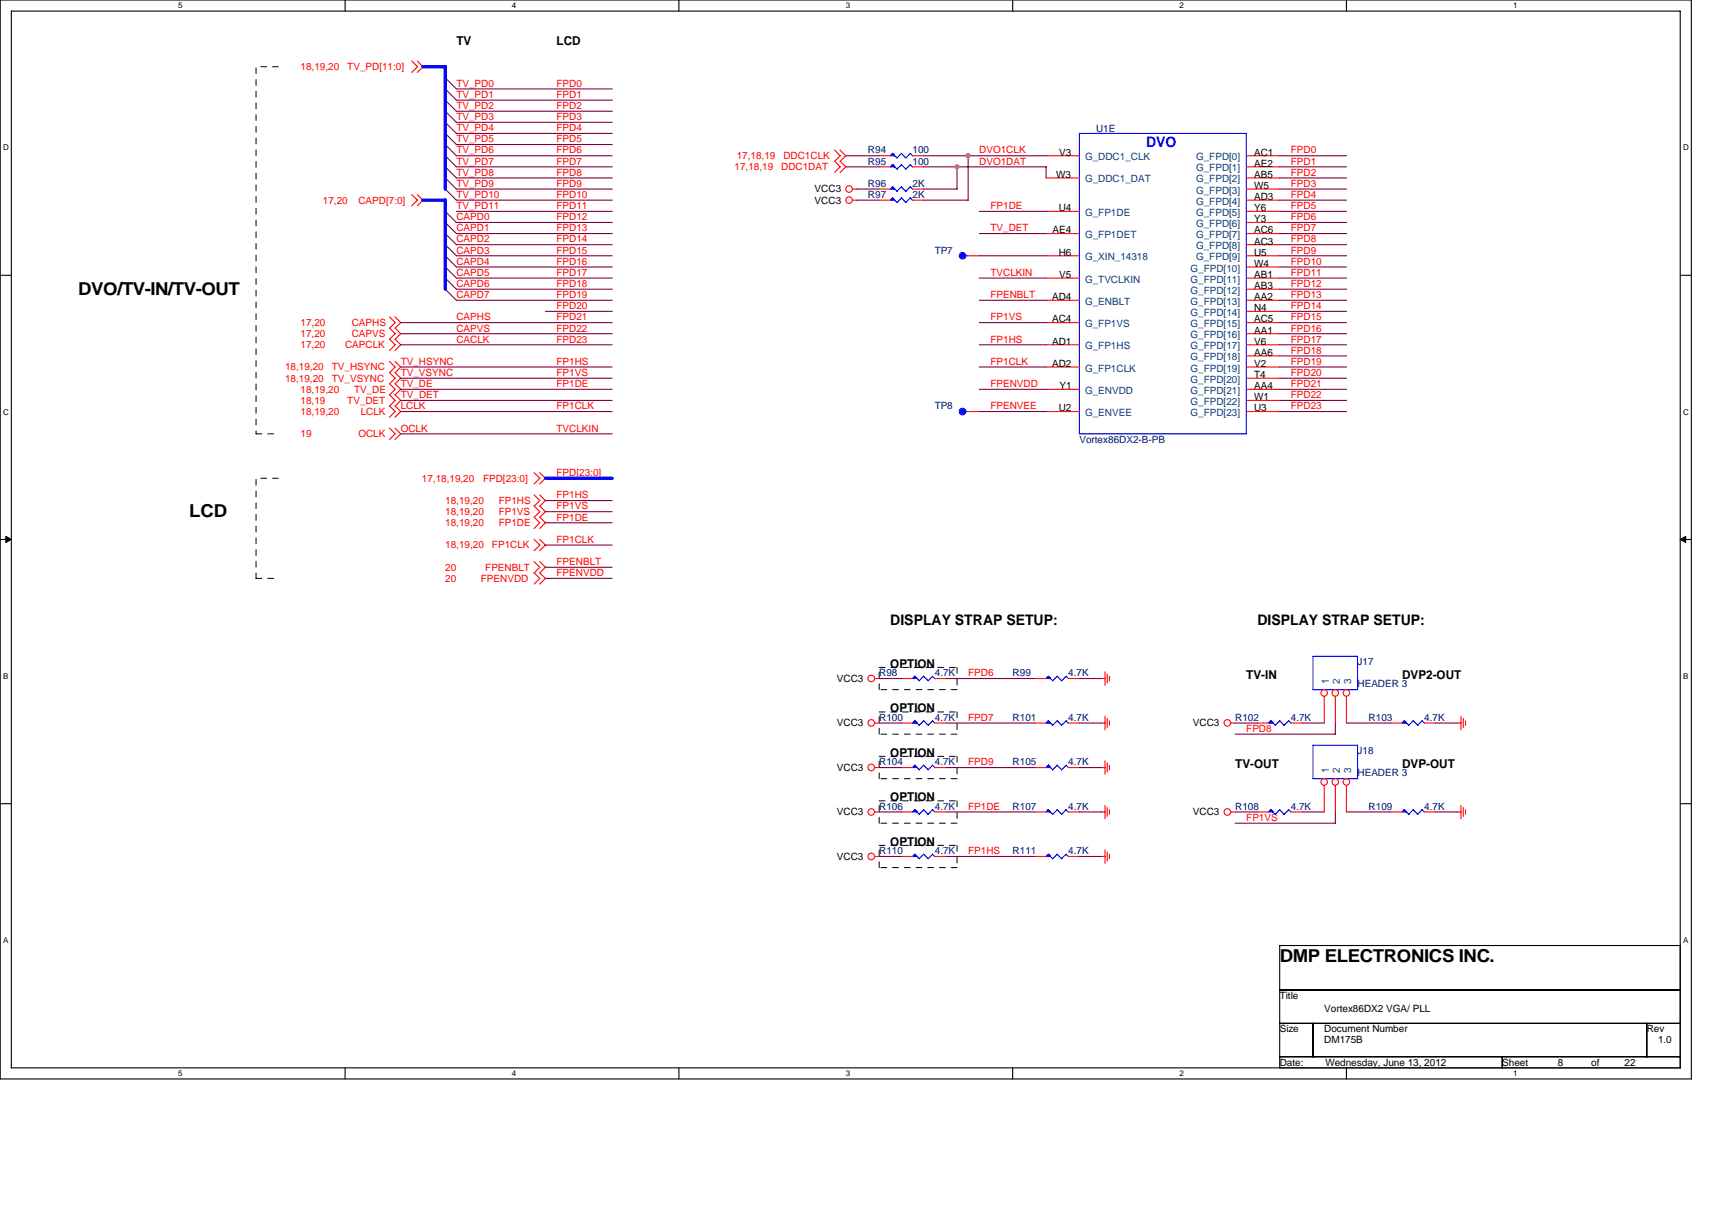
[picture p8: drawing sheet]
<svg xmlns="http://www.w3.org/2000/svg" width="297mm" height="210mm" viewBox="0 0 297 210" stroke-linecap="round" stroke-linejoin="round" font-family="sans-serif">
<path d="M0 0h293.5v187.2h-293.5zM2 1.9h289.5v183.4h-289.5z" fill="none" stroke="#000" stroke-width=".19"/>
<g fill="#fff">
<path d="M30.9 .2h.8v1.6h-.8z"/>
<path d="M30.9 185.5h.8v1.6h-.8z"/>
</g>
<path d="M59.9 0v1.9M59.9 185.3v1.9" fill="none" stroke="#000" stroke-width=".19"/>
<g fill="#fff">
<path d="M88.8 .2h.8v1.6h-.8z"/>
<path d="M88.8 185.5h.8v1.6h-.8z"/>
</g>
<path d="M117.8 0v1.9M117.8 185.3v1.9" fill="none" stroke="#000" stroke-width=".19"/>
<g fill="#fff">
<path d="M146.7 .2h.8v1.6h-.8z"/>
<path d="M146.7 185.5h.8v1.6h-.8z"/>
</g>
<path d="M175.7 0v1.9M175.7 185.3v1.9" fill="none" stroke="#000" stroke-width=".19"/>
<g fill="#fff">
<path d="M204.7 .2h.7v1.6h-.7z"/>
<path d="M204.7 185.5h.7v1.6h-.7z"/>
</g>
<path d="M233.6 0v1.9M233.6 185.3v1.9" fill="none" stroke="#000" stroke-width=".19"/>
<g fill="#fff">
<path d="M262.6 .2h.7v1.6h-.7z"/>
<path d="M262.6 185.5h.7v1.6h-.7z"/>
<path d="M.5 24.8h1v1.6h-1z"/>
<path d="M292 24.8h1v1.6h-1z"/>
<path d="M.5 70.7h1v1.5h-1z"/>
<path d="M292 70.7h1v1.5h-1z"/>
</g>
<path d="M0 47.8h2M291.5 47.8h2" fill="none" stroke="#000" stroke-width=".19"/>
<g fill="#fff">
<path d="M.5 116.5h.9v1.6h-.9z"/>
<path d="M292 116.5h.9v1.6h-.9z"/>
</g>
<path d="M0 93.6h2M291.5 93.6h2" fill="none" stroke="#000" stroke-width=".19"/>
<path d="M1 93.1l1 .5-1 .5zM291.5 93.6l1-.5v1z" fill="#000" stroke="#000" stroke-width=".17"/>
<g fill="#fff">
<path d="M.5 162.4h.9v1.5h-.9z"/>
<path d="M292 162.4h.9v1.5h-.9z"/>
</g>
<path d="M0 139.5h2M291.5 139.5h2M222 164.1h69.5v21.2h-69.5zM222 171.8h69.5M222 177.6h69.5M227.8 177.6v5.8M285.7 177.6v5.8M222 183.4h69.5M260.6 183.4v1.9" fill="none" stroke="#000" stroke-width=".19"/>
<g fill="none" stroke="#000" stroke-width=".17" stroke-dasharray="1 1 1 1 1 1 1 1">
<path d="M48.3 11.6h-3.9v63.7M44.4 75.3h3.9M48.3 83h-3.9v17.4M44.4 100.4h3.9M152.5 115.8h13.5M152.5 119.7v-3.9M166 115.8v3.9M166 119.7h-13.5M152.5 123.5h13.5M152.5 127.4v-3.9M152.5 131.3h13.5M152.5 135.1v-3.8"/>
<path d="M152.5 139h13.5M166 123.5v3.9M166 127.4h-13.5M166 131.3v3.8M166 135.1h-13.5M166 139v3.9M152.5 142.9v-3.9M152.5 146.7h13.5M152.5 150.6v-3.9M166 142.9h-13.5M166 146.7v3.9M166 150.6h-13.5"/>
</g>
<g fill="none" stroke="#f00" stroke-width=".19">
<path d="M71.4 10.6l1 1-1 1M72.4 10.6l1 1-1 1M71.4 33.8l1 .9-1 1M72.4 33.8l1 .9-1 1M144.8 26l1 1-1 1M144.8 28l1 1-1 .9M145.8 26l.9 1-.9 1M145.8 28l.9 1-.9 .9M147.9 32.8h.8M147.9 34.7h.8M152.5 32.8h2M152.5 34.7h2"/>
<path d="M152.5 27h2M152.5 29h2M158.3 32.8h1.9M158.3 34.7h1.9M158.3 27h1.9M158.3 29h1.9M181.5 27h5.8M181.5 36.7h5.8M181.5 30.9h5.8M216.2 32.8h5.8M216.2 34.7h5.8M216.2 27h5.8"/>
<path d="M216.2 29h5.8M216.2 36.7h5.8M216.2 30.9h5.8M216.2 38.6h5.8M67.6 58.8l1 1-1 1M67.6 55l1 1-1 1M67.6 56.9l1 1-1 1M68.5 58.8l1 1-1 1M68.5 55l1 1-1 1M68.5 56.9l1 1-1 1M168 44.4h1.9M181.5 44.4h5.8"/>
<path d="M181.5 40.5h5.8M181.5 48.3h5.8M181.5 52.1h5.8M181.5 56h5.8M181.5 59.8h5.8M216.2 44.4h5.8M216.2 40.5h5.8M216.2 48.3h5.8M216.2 52.1h5.8M216.2 56h5.8M216.2 59.8h5.8M216.2 42.5h5.8"/>
<path d="M216.2 46.3h5.8M216.2 50.2h5.8M216.2 54h5.8M216.2 57.9h5.8M67.6 70.4l1 1-1 1M67.6 74.3l1 1-1 1M67.6 66.6l1 1-1 .9M67.6 68.5l1 1-1 1M67.6 62.7l1 1-1 1M67.6 64.6l1 1-1 1M68.5 70.4l1 1-1 1M68.5 74.3l1 1-1 1"/>
<path d="M68.5 66.6l1 1-1 .9M68.5 68.5l1 1-1 1M68.5 62.7l1 1-1 1M68.5 64.6l1 1-1 1M168 71.4h1.9M181.5 71.4h5.8M181.5 63.7h5.8M181.5 67.6h5.8M216.2 71.4h5.8M216.2 63.7h5.8M216.2 67.6h5.8M216.2 61.8h5.8"/>
<path d="M216.2 65.6h5.8M216.2 69.5h5.8M92.7 82l1 1-1 1M92.7 85.9l1 1-1 .9M92.7 87.8l1 1-1 1M92.7 89.7l1 1-1 1M92.7 93.6l1 1-1 1M92.7 97.5l1 .9-1 1M92.7 99.4l1 1-1 1M93.6 82l1 1-1 1M93.6 85.9l1 1-1 .9M93.6 87.8l1 1-1 1"/>
<path d="M93.6 89.7l1 1-1 1M93.6 93.6l1 1-1 1M93.6 97.5l1 .9-1 1M93.6 99.4l1 1-1 1M151.8 117.8h.8M156.4 117.8h1.9M162.2 117.8h1.9M179.6 117.8h1.9M185.4 117.8h1.9M191.2 117.8h.5M191.7 116.6v2.3M192.1 117v1.5"/>
<path d="M192.5 117.4v.8M151.8 125.5h.8M151.8 133.2h.8M156.4 125.5h1.9M156.4 133.2h1.9M162.2 125.5h1.9M162.2 133.2h1.9M179.6 125.5h1.9M179.6 133.2h1.9M185.4 125.5h1.9M185.4 133.2h1.9M191.2 125.5h.5"/>
<path d="M191.2 133.2h.5M191.7 124.3v2.4M191.7 132v2.4M191.7 139.8v2.3M192.1 124.7v1.5M192.1 132.4v1.6M192.5 125.1v.8M192.5 132.8v.8M213.5 125.5h.8M218.2 125.5h1.9M224 125.5h1.9M229.8 120.8v4.7"/>
<path d="M229.8 136.3v4.6M231.7 120.8v4.7M231.7 136.3v4.6M233.6 120.8v4.7M233.6 136.3v4.6M241.3 125.5h2M247.1 125.5h2M252.9 125.5h.6M253.5 124.3v2.4M253.5 139.8v2.3M253.9 124.7v1.5M254.3 125.1v.8"/>
<path d="M151.8 140.9h.8M151.8 148.6h.8M156.4 140.9h1.9M156.4 148.6h1.9M162.2 140.9h1.9M162.2 148.6h1.9M179.6 140.9h1.9M179.6 148.6h1.9M185.4 140.9h1.9M185.4 148.6h1.9M191.2 140.9h.5M191.2 148.6h.5"/>
<path d="M191.7 147.5v2.3M192.1 140.1v1.6M192.1 147.8v1.6M192.5 140.5v.8M192.5 148.3v.7M213.5 140.9h.8M218.2 140.9h1.9M224 140.9h1.9M241.3 140.9h2M247.1 140.9h2M252.9 140.9h.6M253.9 140.1v1.6"/>
<path d="M254.3 140.5v.8"/>
<circle cx="147.3" cy="34.7" r=".57"/>
<circle cx="147.3" cy="32.8" r=".57"/>
<circle cx="151.2" cy="117.7" r=".57"/>
<circle cx="151.2" cy="133.2" r=".57"/>
<circle cx="151.2" cy="125.5" r=".57"/>
<circle cx="213" cy="125.5" r=".57"/>
<circle cx="229.7" cy="120.2" r=".57"/>
<circle cx="229.7" cy="135.7" r=".57"/>
<circle cx="231.7" cy="120.2" r=".57"/>
<circle cx="231.7" cy="135.7" r=".57"/>
<circle cx="233.6" cy="120.2" r=".57"/>
<circle cx="233.6" cy="135.7" r=".57"/>
<circle cx="151.2" cy="140.9" r=".57"/>
<circle cx="151.2" cy="148.6" r=".57"/>
<circle cx="213" cy="140.9" r=".57"/>
</g>
<g fill="none" stroke="#00f" stroke-width=".19">
<path d="M154.5 34.7l.4-.4 .8 .9M154.9 32.4l.8 .8M154.9 26.6l.8 .8M154.9 28.6l.8 .8M154.9 32.4l-.4 .4M154.9 26.6l-.4 .4M154.9 28.6l-.4 .4M155.6 35.1l.8-.8 .8 .9M156.4 32.4l.8 .8M156.4 26.6l.8 .8M156.4 28.6l.8 .8M156.4 32.4l-.8 .8"/>
<path d="M156.4 26.6l-.8 .8M156.4 28.6l-.8 .7M157.9 32.4l.4 .4M157.9 34.4l.4 .4M157.9 26.6l.4 .5M157.9 28.6l.4 .4M158 32.4l-.8 .8M158 34.3l-.8 .8M158 26.6l-.8 .8M158 28.6l-.8 .7M187.3 23.2h28.9v52.1h-28.9zM167.6 44.4h.4"/>
<path d="M167.6 71.4h.4M158.7 117.4l.8 .8M158.7 117.3l-.4 .5M160.2 117.4l.9 .8M160.3 117.3l-.8 .8M161.8 117.4l.4 .4M161.8 117.3l-.8 .8M181.9 117.4l.8 .8M181.9 117.3l-.4 .5M183.4 117.4l.8 .8M183.4 117.3l-.8 .8M185 117.4l.4 .4"/>
<path d="M185 117.3l-.8 .8M227.8 113.9h7.7v5.8h-7.7zM158.7 132.8l-.4 .4M158.7 125.1l-.4 .4M160.2 132.8l.9 .8M160.2 125.1l.9 .8M160.3 132.8l-.8 .8-.8-.8M160.3 125.1l-.8 .8-.8-.8M161.8 132.8l.4 .4M161.8 125.1l.4 .4M161.8 132.8l-.8 .8M161.8 125.1l-.8 .8"/>
<path d="M181.9 125.1l-.4 .4M181.9 132.8l-.4 .4M183.4 125.1l.8 .8M183.4 132.8l.8 .8M183.4 125.1l-.7 .8-.8-.8M183.4 132.8l-.7 .8-.8-.8M185 125.1l.4 .4M185 132.8l.4 .4M185 125.1l-.8 .8M185 132.8l-.8 .8M220.5 125.1l-.4 .4M222 125.1l.8 .8"/>
<path d="M222.1 125.1l-.8 .8-.8-.8M223.6 125.1l.4 .4M223.6 125.1l-.8 .8M227.8 129.3h7.7v5.8h-7.7zM243.6 125.1l.9 .8M243.7 125.1l-.4 .4M245.2 125.1l-.8 .8M246.7 125.1l.4 .4M246.8 125.1l-.8 .8-.8-.8M158.7 148.3l.8 .7M158.7 148.2l-.4 .4M158.7 140.5l-.4 .4"/>
<path d="M160.2 148.3l.9 .7M160.2 140.5l.9 .8M160.3 148.2l-.8 .8M160.3 140.5l-.8 .8-.8-.8M161.8 148.3l.4 .4M161.8 140.5l.4 .4M161.8 148.2l-.8 .8M161.8 140.5l-.8 .8M181.9 148.3l.8 .7M181.9 148.2l-.4 .4M181.9 140.5l-.4 .4M183.4 148.3l.8 .7"/>
<path d="M183.4 140.5l.8 .8M183.4 148.2l-.8 .8M183.4 140.5l-.7 .8-.8-.8M185 148.3l.4 .4M185 140.5l.4 .4M185 148.2l-.8 .8M185 140.5l-.8 .8M220.5 140.5l-.4 .4M222 140.5l.8 .8M222.1 140.5l-.8 .8-.8-.8M223.6 140.5l.4 .4M223.6 140.5l-.8 .8"/>
<path d="M243.6 140.5l.9 .8M243.7 140.5l-.4 .4M245.2 140.5l-.8 .8M246.7 140.5l.4 .4M246.8 140.5l-.8 .8-.8-.8"/>
<circle cx="167" cy="44.4" r=".57"/>
<circle cx="167" cy="71.4" r=".57"/>
</g>
<g fill="#00f" stroke="#00f" stroke-width=".19">
<path d="M154.9 32.4l.3 .4h-.7l.4-.4 .3 .4z" fill-rule="evenodd"/>
<path d="M154.9 34.4l.3 .3h-.7l.4-.3 .3 .3z" fill-rule="evenodd"/>
<path d="M154.9 26.6l.3 .4h-.7l.4-.4 .3 .4z" fill-rule="evenodd"/>
<path d="M243.3 140.9l.3-.4 .4 .4-.4-.4 .4 .4z" fill-rule="evenodd"/>
<path d="M181.9 148.3l.4 .3h-.8l.4-.3 .4 .3z" fill-rule="evenodd"/>
<path d="M154.9 28.6l.3 .4h-.7l.4-.4 .3 .4z" fill-rule="evenodd"/>
<path d="M158.3 117.8l.4-.4 .4 .4-.4-.4 .4 .4z" fill-rule="evenodd"/>
<path d="M181.9 140.5l.4 .4h-.8l.4-.4 .4 .4z" fill-rule="evenodd"/>
<path d="M158.7 132.8l.4 .4h-.8l.4-.4 .4 .4z" fill-rule="evenodd"/>
<path d="M220.5 140.5l.4 .4h-.8l.4-.4 .4 .4z" fill-rule="evenodd"/>
<path d="M181.5 125.5l.4-.4 .4 .4-.4-.4 .4 .4z" fill-rule="evenodd"/>
<path d="M158.7 148.3l.4 .3h-.8l.4-.3 .4 .3z" fill-rule="evenodd"/>
<path d="M158.7 140.5l.4 .4h-.8l.4-.4 .4 .4z" fill-rule="evenodd"/>
<path d="M181.9 132.8l.4 .4h-.8l.4-.4 .4 .4z" fill-rule="evenodd"/>
<path d="M220.5 125.1l.4 .4h-.8l.4-.4 .4 .4z" fill-rule="evenodd"/>
<path d="M243.3 125.5l.3-.4 .4 .4-.4-.4 .4 .4z" fill-rule="evenodd"/>
<path d="M181.5 117.8l.4-.4 .4 .4-.4-.4 .4 .4z" fill-rule="evenodd"/>
<path d="M158.3 125.5l.4-.4 .4 .4-.4-.4 .4 .4z" fill-rule="evenodd"/>
<circle cx="167" cy="71.4" r=".38"/>
<circle cx="167" cy="44.4" r=".38"/>
</g>
<g fill="none" stroke="#800040" stroke-width=".19">
<path d="M77.2 19.3l2 1.9h27M77.2 13.5l2 1.9h27M77.2 17.4l2 1.9h27M77.2 15.4l2 2h27M77.2 23.1l2 2h27M77.2 27l2 2h27M77.2 28.9l2 2h27M77.2 30.9l2 1.9h27M77.2 32.8l2 1.9h27M77.2 25.1l2 1.9h27M77.2 21.2l2 2h27M77.2 38.6l2 1.9h27"/>
<path d="M77.2 36.7l2 1.9h27M79.2 36.7h27M146.7 29h5.9M146.7 27h5.9M148.7 34.7h3.8M148.7 32.8h3.8M160.2 32.8h5.8M160.2 29h21.3M160.2 27h21.3M166 29v3.8M168 27v7.7h-7.8M169.9 36.7h11.6"/>
<path d="M181.5 28.9v2M222 36.7h11.6M222 34.7h11.6M222 29h11.6M222 27h11.6M222 32.8h11.6M222 38.6h11.6M222 30.9h11.6M69.5 59.8h36.7M69.5 56h36.7M69.5 57.9h36.7M77.2 40.5l2 2h27"/>
<path d="M77.2 50.2l2 1.9h27M77.2 46.3l2 2h27M77.2 44.4l2 1.9h27M77.2 48.2l2 2h27M77.2 42.4l2 2h27M94.6 54h11.6M169.9 59.8h11.6M169.9 56h11.6M169.9 40.5h11.6M169.9 52.1h11.6M169.9 48.3h11.6M169.9 44.4h11.6"/>
<path d="M222 54h11.6M222 59.8h11.6M222 56h11.6M222 57.9h11.6M222 46.3h11.6M222 42.5h11.6M222 40.5h11.6M222 52.1h11.6M222 48.3h11.6M222 50.2h11.6M222 44.4h11.6M69.5 71.4h36.7"/>
<path d="M69.5 67.6h36.7M69.5 75.3h36.7M69.5 69.5h36.7M69.5 65.6h36.7M69.5 63.7h36.7M169.9 71.4h11.6M169.9 67.6h11.6M169.9 63.7h11.6M222 71.4h11.6M222 67.6h11.6M222 69.5h11.6M222 65.6h11.6"/>
<path d="M222 63.7h11.6M222 61.8h11.6M94.6 86.9h11.6M94.6 88.8h11.6M94.6 90.7h11.6M94.6 94.6h11.6M94.6 98.4h11.6M94.6 100.4h11.6M152.5 117.8h3.9M164.1 117.8h15.5M187.3 117.8h3.9M152.5 125.5h3.9"/>
<path d="M152.5 133.2h3.9M164.1 125.5h15.5M164.1 133.2h15.5M187.3 125.5h3.9M187.3 133.2h3.9M214.3 125.5h3.9M214.3 127.4h17.4M225.9 125.5h3.9M231.7 125.5v1.9M233.6 125.5h7.8M249.1 125.5h3.8M152.5 140.9h3.9"/>
<path d="M152.5 148.6h3.9M164.1 140.9h15.5M164.1 148.6h15.5M187.3 140.9h3.9M187.3 148.6h3.9M214.3 140.9h3.9M214.3 142.9h17.4M225.9 140.9h3.9M231.7 140.9v2M233.6 140.9h7.8M249.1 140.9h3.8"/>
</g>
<path d="M73.4 11.6h3.9M77.3 11.6v21.2M73.4 34.7h3.9M77.3 34.7v15.5M94.6 83h11.6" fill="none" stroke="#00f" stroke-width=".57"/>
<g fill="#f0f" stroke="#f0f" stroke-width=".19">
<circle cx="168" cy="27" r=".38"/>
<circle cx="166" cy="28.9" r=".38"/>
</g>
<g font-size="3.1">
<text x="13.5" y="51.1">DVO/TV-IN/TV-OUT</text>
<text x="32.8" y="89.7">LCD</text>
<text x="222" y="166.9">DMP ELECTRONICS INC.</text>
</g>
<text font-size="2.5" fill="#00f" x="198.9" y="25.5">DVO</text>
<g font-size="2.5">
<text x="154.5" y="108.5">DISPLAY STRAP SETUP:</text>
<text x="218.2" y="108.5">DISPLAY STRAP SETUP:</text>
</g>
<g font-size="2.1">
<text x="79.2" y="7.7">TV</text>
<text x="96.6" y="7.7">LCD</text>
<text x="154.5" y="115.9">OPTION</text>
<text x="216.2" y="117.8">TV-IN</text>
<text x="243.3" y="117.8">DVP2-OUT</text>
<text x="154.5" y="123.6">OPTION</text>
<text x="154.5" y="131.3">OPTION</text>
<text x="214.3" y="133.2">TV-OUT</text>
<text x="243.3" y="133.2">DVP-OUT</text>
<text x="154.5" y="139">OPTION</text>
<text x="154.5" y="146.7">OPTION</text>
</g>
<g font-size="1.7" fill="#f00">
<text x="52.2" y="12.1">18,19,20</text>
<text x="60.3" y="12.1">TV_PD[11:0]</text>
<text x="79.2" y="15">TV_PD0</text>
<text x="79.2" y="17">TV_PD1</text>
<text x="96.6" y="15">FPD0</text>
<text x="96.6" y="17">FPD1</text>
<text x="79.2" y="20.8">TV_PD3</text>
<text x="79.2" y="18.9">TV_PD2</text>
<text x="79.2" y="22.8">TV_PD4</text>
<text x="96.6" y="20.8">FPD3</text>
<text x="96.6" y="18.9">FPD2</text>
<text x="96.6" y="22.8">FPD4</text>
<text x="79.2" y="24.7">TV_PD5</text>
<text x="79.2" y="26.6">TV_PD6</text>
<text x="79.2" y="28.6">TV_PD7</text>
<text x="96.6" y="24.7">FPD5</text>
<text x="96.6" y="26.6">FPD6</text>
<text x="96.6" y="28.6">FPD7</text>
<text x="127.4" y="29.5">17,18,19</text>
<text x="127.8" y="27.6">17,18,19</text>
<text x="135.5" y="29.5">DDC1DAT</text>
<text x="135.9" y="27.6">DDC1CLK</text>
<text x="169.9" y="28.6">DVO1DAT</text>
<text x="169.9" y="26.6">DVO1CLK</text>
<text x="224" y="26.6">FPD0</text>
<text x="224" y="28.6">FPD1</text>
<text x="56" y="35.3">17,20</text>
<text x="62.2" y="35.3">CAPD[7:0]</text>
<text x="79.2" y="34.4">TV_PD10</text>
<text x="79.2" y="30.5">TV_PD8</text>
<text x="79.2" y="32.4">TV_PD9</text>
<text x="96.6" y="34.4">FPD10</text>
<text x="96.6" y="30.5">FPD8</text>
<text x="96.6" y="32.4">FPD9</text>
<text x="224" y="30.5">FPD2</text>
<text x="224" y="32.4">FPD3</text>
<text x="224" y="34.4">FPD4</text>
<text x="79.2" y="36.3">TV_PD11</text>
<text x="79.2" y="38.2">CAPD0</text>
<text x="79.2" y="40.2">CAPD1</text>
<text x="96.6" y="38.2">FPD12</text>
<text x="96.6" y="40.2">FPD13</text>
<text x="96.6" y="36.3">FPD11</text>
<text x="171.8" y="36.3">FP1DE</text>
<text x="171.8" y="40.2">TV_DET</text>
<text x="224" y="40.2">FPD7</text>
<text x="224" y="36.3">FPD5</text>
<text x="224" y="38.2">FPD6</text>
<text x="79.2" y="45.9">CAPD4</text>
<text x="79.2" y="42.1">CAPD2</text>
<text x="79.2" y="44">CAPD3</text>
<text x="79.2" y="47.9">CAPD5</text>
<text x="96.6" y="45.9">FPD16</text>
<text x="96.6" y="42.1">FPD14</text>
<text x="96.6" y="44">FPD15</text>
<text x="96.6" y="47.9">FPD17</text>
<text x="171.8" y="47.9">TVCLKIN</text>
<text x="224" y="45.9">FPD10</text>
<text x="224" y="47.9">FPD11</text>
<text x="224" y="42.1">FPD8</text>
<text x="224" y="44">FPD9</text>
<text x="79.2" y="51.7">CAPD7</text>
<text x="79.2" y="49.8">CAPD6</text>
<text x="96.6" y="51.7">FPD19</text>
<text x="96.6" y="49.8">FPD18</text>
<text x="96.6" y="53.7">FPD20</text>
<text x="171.8" y="51.7">FPENBLT</text>
<text x="224" y="49.8">FPD12</text>
<text x="224" y="51.7">FPD13</text>
<text x="224" y="53.7">FPD14</text>
<text x="52.2" y="56.6">17,20</text>
<text x="52.2" y="58.5">17,20</text>
<text x="61" y="56.6">CAPHS</text>
<text x="61" y="58.5">CAPVS</text>
<text x="79.2" y="59.5">CACLK</text>
<text x="79.2" y="55.6">CAPHS</text>
<text x="79.2" y="57.5">CAPVS</text>
<text x="96.6" y="55.6">FPD21</text>
<text x="96.6" y="57.5">FPD22</text>
<text x="96.6" y="59.5">FPD23</text>
<text x="171.8" y="55.6">FP1VS</text>
<text x="171.8" y="59.5">FP1HS</text>
<text x="224" y="59.5">FPD17</text>
<text x="224" y="55.6">FPD15</text>
<text x="224" y="57.5">FPD16</text>
<text x="49.5" y="64.3">18,19,20</text>
<text x="52.2" y="60.4">17,20</text>
<text x="57.6" y="64.3">TV_HSYNC</text>
<text x="59.9" y="60.4">CAPCLK</text>
<text x="69.5" y="65.2">TV_VSYNC</text>
<text x="69.5" y="63.3">TV_HSYNC</text>
<text x="96.6" y="63.3">FP1HS</text>
<text x="96.6" y="65.2">FP1VS</text>
<text x="171.8" y="63.3">FP1CLK</text>
<text x="224" y="65.2">FPD20</text>
<text x="224" y="61.4">FPD18</text>
<text x="224" y="63.3">FPD19</text>
<text x="49.5" y="66.2">18,19,20</text>
<text x="52.2" y="68.1">18,19,20</text>
<text x="52.2" y="70.1">18,19</text>
<text x="57.6" y="66.2">TV_VSYNC</text>
<text x="60.3" y="70.1">TV_DET</text>
<text x="61.4" y="68.1">TV_DE</text>
<text x="69.5" y="71">LCLK</text>
<text x="69.5" y="67.2">TV_DE</text>
<text x="69.5" y="69.1">TV_DET</text>
<text x="96.6" y="71">FP1CLK</text>
<text x="96.6" y="67.2">FP1DE</text>
<text x="171.8" y="71">FPENVEE</text>
<text x="171.8" y="67.2">FPENVDD</text>
<text x="224" y="69.1">FPD22</text>
<text x="224" y="71">FPD23</text>
<text x="224" y="67.2">FPD21</text>
<text x="52.2" y="72">18,19,20</text>
<text x="52.2" y="75.9">19</text>
<text x="62.2" y="75.9">OCLK</text>
<text x="62.6" y="72">LCLK</text>
<text x="69.5" y="74.9">OCLK</text>
<text x="96.6" y="74.9">TVCLKIN</text>
<text x="73.2" y="83.6">17,18,19,20</text>
<text x="83.8" y="83.6">FPD[23:0]</text>
<text x="96.6" y="82.6">FPD[23:0]</text>
<text x="77.3" y="87.4">18,19,20</text>
<text x="77.3" y="89.4">18,19,20</text>
<text x="86.5" y="87.4">FP1HS</text>
<text x="86.5" y="89.4">FP1VS</text>
<text x="96.6" y="86.5">FP1HS</text>
<text x="96.6" y="88.4">FP1VS</text>
<text x="77.3" y="91.3">18,19,20</text>
<text x="77.3" y="95.2">18,19,20</text>
<text x="85.4" y="95.2">FP1CLK</text>
<text x="86.5" y="91.3">FP1DE</text>
<text x="96.6" y="90.3">FP1DE</text>
<text x="96.6" y="94.2">FP1CLK</text>
<text x="77.3" y="101">20</text>
<text x="77.3" y="99">20</text>
<text x="83.4" y="101">FPENVDD</text>
<text x="84.2" y="99">FPENBLT</text>
<text x="96.6" y="98.1">FPENBLT</text>
<text x="96.6" y="100">FPENVDD</text>
<text x="168" y="117.4">FPD6</text>
<text x="168" y="125.1">FPD7</text>
<text x="216.2" y="127">FPD8</text>
<text x="168" y="132.8">FPD9</text>
<text x="168" y="140.5">FP1DE</text>
<text x="216.2" y="142.5">FP1VS</text>
<text x="168" y="148.3">FP1HS</text>
</g>
<g font-size="1.7" fill="#000080">
<text x="190.2" y="23">U1E</text>
<text x="150.6" y="26.6">R94</text>
<text x="150.6" y="28.6">R95</text>
<text x="158.3" y="26.6">100</text>
<text x="158.3" y="28.6">100</text>
<text x="150.6" y="32.4">R96</text>
<text x="150.6" y="34.4">R97</text>
<text x="158.3" y="32.4">2K</text>
<text x="158.3" y="34.4">2K</text>
<text x="162.2" y="44">TP7</text>
<text x="162.2" y="71">TP8</text>
<text x="187.3" y="76.8">Vortex86DX2-B-PB</text>
<text x="152.5" y="117.4">R98</text>
<text x="162.2" y="117.4">4.7K</text>
<text x="175.7" y="117.4">R99</text>
<text x="185.4" y="117.4">4.7K</text>
<text x="235.5" y="115.4">J17</text>
<text x="235.5" y="119.3">HEADER 3</text>
<text x="152.5" y="125.1">R100</text>
<text x="162.2" y="125.1">4.7K</text>
<text x="175.7" y="125.1">R101</text>
<text x="185.4" y="125.1">4.7K</text>
<text x="214.3" y="125.1">R102</text>
<text x="224" y="125.1">4.7K</text>
<text x="237.5" y="125.1">R103</text>
<text x="247.1" y="125.1">4.7K</text>
<text x="235.5" y="130.9">J18</text>
<text x="152.5" y="132.8">R104</text>
<text x="162.2" y="132.8">4.7K</text>
<text x="175.7" y="132.8">R105</text>
<text x="185.4" y="132.8">4.7K</text>
<text x="235.5" y="134.7">HEADER 3</text>
<text x="152.5" y="140.5">R106</text>
<text x="162.2" y="140.5">4.7K</text>
<text x="175.7" y="140.5">R107</text>
<text x="185.4" y="140.5">4.7K</text>
<text x="214.3" y="140.5">R108</text>
<text x="224" y="140.5">4.7K</text>
<text x="237.5" y="140.5">R109</text>
<text x="247.1" y="140.5">4.7K</text>
<text x="152.5" y="148.3">R110</text>
<text x="162.2" y="148.3">4.7K</text>
<text x="175.7" y="148.3">R111</text>
<text x="185.4" y="148.3">4.7K</text>
</g>
<g font-size="1.7">
<text x="183.8" y="27">V3</text>
<text x="217.6" y="27">AC1</text>
<text x="217.6" y="28.9">AE2</text>
<text x="141.3" y="33.4">VCC3</text>
<text x="141.3" y="35.3">VCC3</text>
<text x="183.2" y="30.9">W3</text>
<text x="217.6" y="30.9">AB5</text>
<text x="217.6" y="32.8">W5</text>
<text x="217.6" y="34.7">AD3</text>
<text x="182.6" y="40.5">AE4</text>
<text x="183.7" y="36.7">U4</text>
<text x="217.6" y="36.7">Y6</text>
<text x="217.6" y="38.6">Y3</text>
<text x="217.6" y="40.5">AC6</text>
<text x="183.7" y="44.4">H6</text>
<text x="217.6" y="42.4">AC3</text>
<text x="217.6" y="44.4">U5</text>
<text x="217.6" y="46.3">W4</text>
<text x="182.5" y="52.1">AD4</text>
<text x="183.8" y="48.2">V5</text>
<text x="217.6" y="48.2">AB1</text>
<text x="217.6" y="50.2">AB3</text>
<text x="217.6" y="52.1">AA2</text>
<text x="182.5" y="56">AC4</text>
<text x="182.5" y="59.8">AD1</text>
<text x="217.6" y="54">N4</text>
<text x="217.6" y="56">AC5</text>
<text x="217.6" y="57.9">AA1</text>
<text x="217.6" y="59.8">V6</text>
<text x="182.5" y="63.7">AD2</text>
<text x="217.6" y="61.7">AA6</text>
<text x="217.6" y="63.7">V2</text>
<text x="217.6" y="65.6">T4</text>
<text x="183.7" y="71.4">U2</text>
<text x="183.8" y="67.5">Y1</text>
<text x="217.6" y="67.5">AA4</text>
<text x="217.6" y="69.5">W1</text>
<text x="217.6" y="71.4">U3</text>
<text x="145.2" y="118.3">VCC3</text>
<text x="145.2" y="126">VCC3</text>
<text x="207" y="126">VCC3</text>
<text x="145.2" y="133.8">VCC3</text>
<text x="145.2" y="141.5">VCC3</text>
<text x="207" y="141.5">VCC3</text>
<text x="145.2" y="149.2">VCC3</text>
<text x="222" y="173.4">Title</text>
<text x="222" y="179.1">Size</text>
<text x="229.8" y="175.7">Vortex86DX2 VGA/ PLL</text>
<text x="229.8" y="179.1">Document Number</text>
<text x="285.7" y="179.1">Rev</text>
<text x="222" y="184.9">Date:</text>
<text x="229.8" y="181.1">DM175B</text>
<text x="230" y="184.9">Wednesday, June 13, 2012</text>
<text x="260.6" y="184.9">Sheet</text>
<text x="270.3" y="184.9">8</text>
<text x="276.1" y="184.9">of</text>
<text x="281.9" y="184.9">22</text>
<text x="287.7" y="181.1">1.0</text>
</g>
<g font-size="1.7" fill="#004080">
<text x="188.3" y="27.8">G_DDC1_CLK</text>
<text x="207.5" y="27.8">G_FPD[0]</text>
<text x="207.5" y="29.7">G_FPD[1]</text>
<text x="188.3" y="31.7">G_DDC1_DAT</text>
<text x="207.5" y="31.7">G_FPD[2]</text>
<text x="207.5" y="33.6">G_FPD[3]</text>
<text x="207.5" y="35.5">G_FPD[4]</text>
<text x="188.3" y="37.5">G_FP1DE</text>
<text x="188.3" y="41.3">G_FP1DET</text>
<text x="207.5" y="37.5">G_FPD[5]</text>
<text x="207.5" y="39.4">G_FPD[6]</text>
<text x="207.5" y="41.3">G_FPD[7]</text>
<text x="188.3" y="45.2">G_XIN_14318</text>
<text x="206.5" y="47.1">G_FPD[10]</text>
<text x="207.5" y="43.2">G_FPD[8]</text>
<text x="207.5" y="45.2">G_FPD[9]</text>
<text x="188.3" y="49">G_TVCLKIN</text>
<text x="188.3" y="52.9">G_ENBLT</text>
<text x="206.5" y="49">G_FPD[11]</text>
<text x="206.5" y="51">G_FPD[12]</text>
<text x="206.5" y="52.9">G_FPD[13]</text>
<text x="188.3" y="56.8">G_FP1VS</text>
<text x="206.5" y="54.8">G_FPD[14]</text>
<text x="206.5" y="56.8">G_FPD[15]</text>
<text x="206.5" y="58.7">G_FPD[16]</text>
<text x="188.3" y="60.6">G_FP1HS</text>
<text x="188.3" y="64.5">G_FP1CLK</text>
<text x="206.5" y="60.6">G_FPD[17]</text>
<text x="206.5" y="62.5">G_FPD[18]</text>
<text x="206.5" y="64.5">G_FPD[19]</text>
<text x="188.3" y="68.3">G_ENVDD</text>
<text x="206.5" y="66.4">G_FPD[20]</text>
<text x="206.5" y="68.3">G_FPD[21]</text>
<text x="206.5" y="70.3">G_FPD[22]</text>
<text x="188.3" y="72.2">G_ENVEE</text>
<text x="206.5" y="72.2">G_FPD[23]</text>
<text x="230.6" y="118.7" transform="rotate(-90 230.6 118.7)">1</text>
<text x="232.5" y="118.7" transform="rotate(-90 232.5 118.7)">2</text>
<text x="234.4" y="118.7" transform="rotate(-90 234.4 118.7)">3</text>
<text x="230.6" y="134.2" transform="rotate(-90 230.6 134.2)">1</text>
<text x="232.5" y="134.2" transform="rotate(-90 232.5 134.2)">2</text>
<text x="234.4" y="134.2" transform="rotate(-90 234.4 134.2)">3</text>
</g>
<g font-size="1.4">
<text x="30.9" y="1.5">5</text>
<text x="88.8" y="1.5">4</text>
<text x="146.7" y="1.5">3</text>
<text x="204.7" y="1.5">2</text>
<text x="262.6" y="1.5">1</text>
<text x=".5" y="26.1">D</text>
<text x="292" y="26.1">D</text>
<text x=".5" y="71.9">C</text>
<text x="292" y="71.9">C</text>
<text x=".5" y="117.8">B</text>
<text x="292" y="117.8">B</text>
<text x=".5" y="163.6">A</text>
<text x="292" y="163.6">A</text>
<text x="30.9" y="186.8">5</text>
<text x="88.8" y="186.8">4</text>
<text x="146.7" y="186.8">3</text>
<text x="204.7" y="186.8">2</text>
<text x="262.6" y="186.8">1</text>
</g>
</svg>
